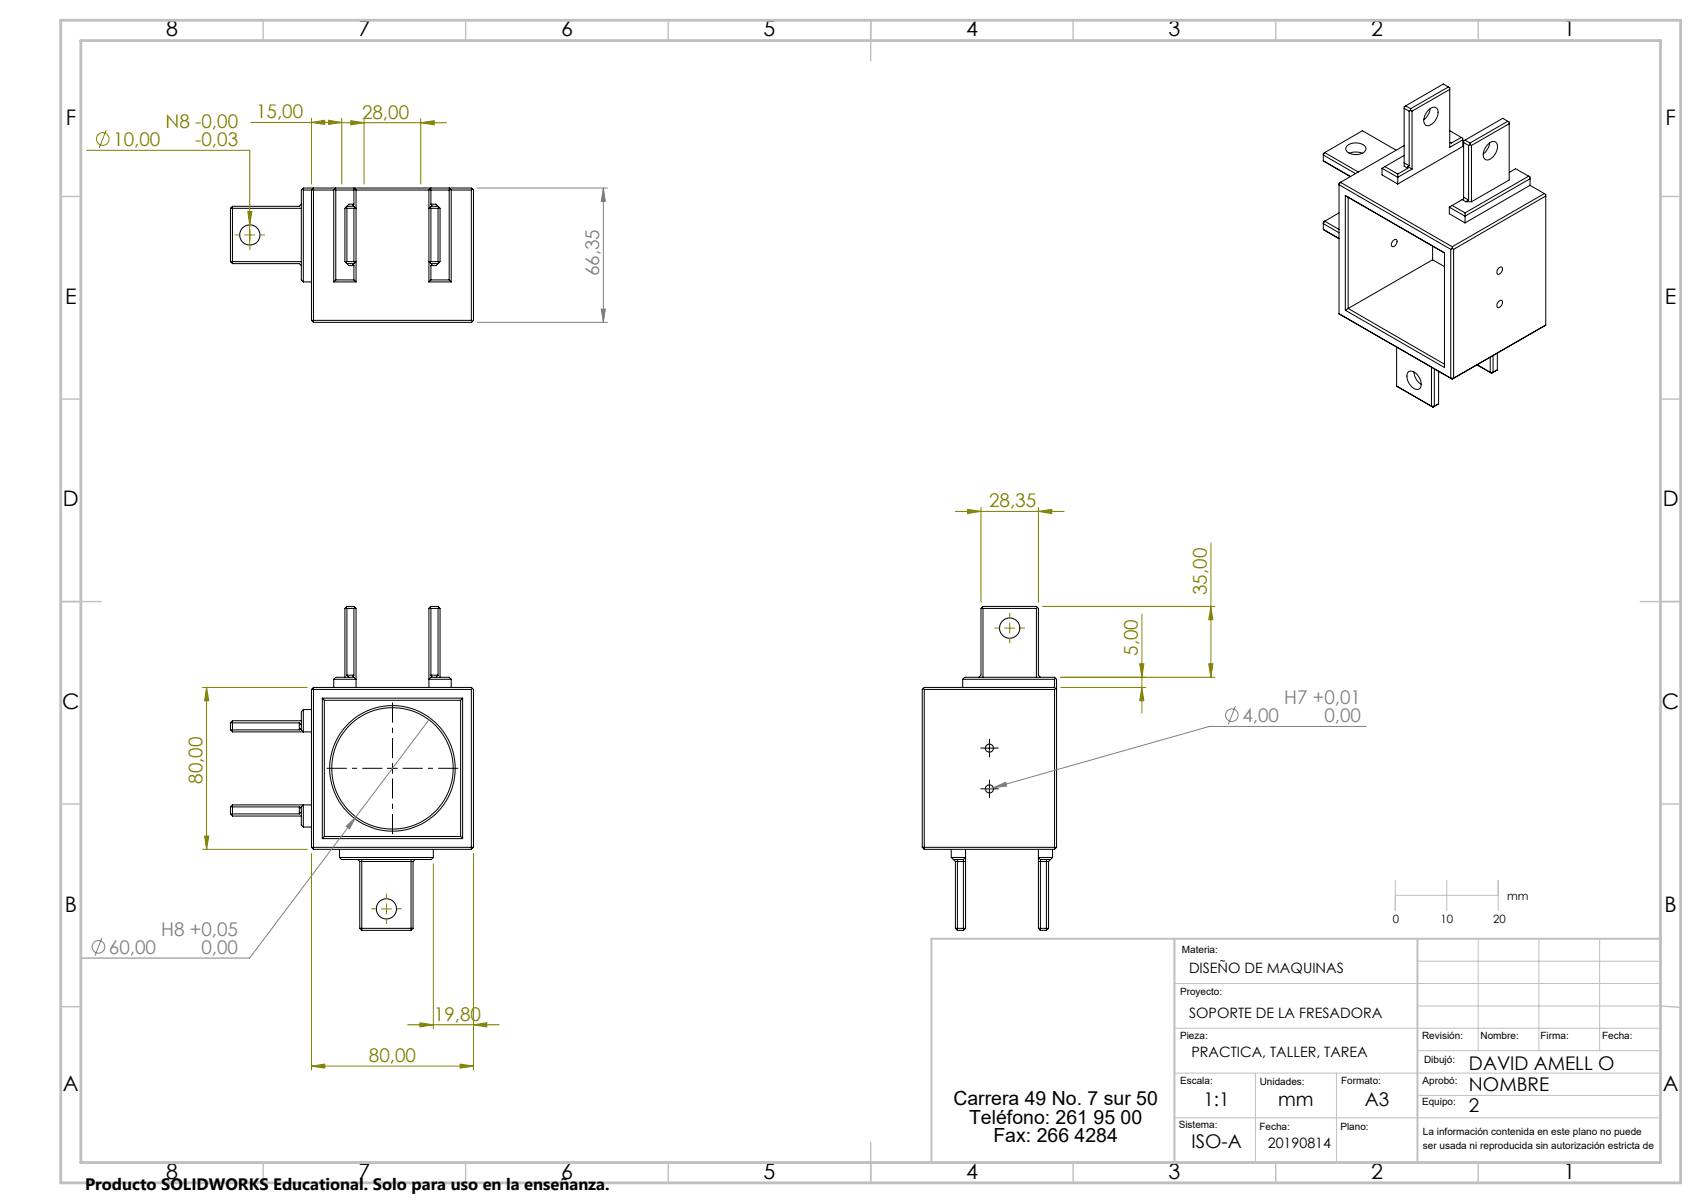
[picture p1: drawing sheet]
<svg xmlns="http://www.w3.org/2000/svg" width="420mm" height="297mm" viewBox="0 0 420 297" stroke-linecap="round" stroke-linejoin="round" font-family="sans-serif">
<g fill="none" stroke="#000" stroke-width=".25">
<path d="M326.7 39.7l6.7 3.9zM327.1 37.7l-.4 .6 8 4.6M327.1 37.7l8.3 4.8M327.1 37.7l-.4 .2v1.8M332.7 35.9a3.3 3.3 0 0 1 4.5 .5 1.5 1.5 0 0 1-1.4 1.7 2.96 2.96 0 0 1-3.5-1.2zM333.2 37.8a3.9 3.9 0 0 1 3.1 0M344.7 37.1l-8.3-4.8-9.3 5.4M346.7 35.9l-15.7 9.1M346.7 26.7l1.2 .7M346.7 38.4l-4.8 2.7M347.1 26.1l1.2 .7M347.1 26.1l-.4 .2v14.7l.9 .6"/>
<path d="M347.9 27.4v13.5M348.3 27.3l.4 .1M348.3 27.3l-.4 .1M348.3 26.8v.5M348.7 27.4v14.3M352.5 27.4a1.53 1.53 0 0 1 2.4-.6 3.3 3.3 0 0 1-2.4 4.2 1.41 1.41 0 0 1-.8-2.2zM353.1 26.8a4 4 0 0 1-1.6 2.7M357.6 21.5l.4 .2v14.7l3.2-1.9M357.6 21.5l-9.3 5.3M357.6 21.5l-1.2-.8-9.3 5.4M358 22.1l-9.3 5.3M358 32.3l2.8 1.6"/>
<path d="M360.8 33.9l.4 .2v2.1M360.8 33.9l-2.5 1.4-.3-.2M361.2 36.2l-16.1 9.2M361.2 36.2l.2 .1M361.4 35.2l1.2 .7M361.7 34.6l-.3 .2v14.3l-.4 .2M361.7 34.6l1.3 .7M362.6 35.9v13.5M363 35.7l.3 .2M363 35.7l-.4 .2M363 35.3v.4M363.3 35.9v13.9"/>
<path d="M367.2 35.8a1.53 1.53 0 0 1 2.3-.5 3.3 3.3 0 0 1-2.3 4.2 1.41 1.41 0 0 1-.8-2.2zM367.8 35.3a4.2 4.2 0 0 1-1.6 2.7M372.3 29.9l-9.3 5.4M372.3 29.9l.3 .2v14.3l-9.3 5.4M372.3 29.9l-1.2-.7-9.4 5.4M372.6 30.5l-9.3 5.4M56.9 51.4v13.2M56.9 51.4h17.5M57.4 50.9v14.2M57.4 50.9l-.5 .5M74.4 50.4l-.5 .5h-16.5M74.6 46.7l.3 .2"/>
<path d="M74.9 46.9v22.7M74.9 46.9h7.5M82.4 46.9v22.7M82.7 46.7l.2 .2M82.9 46.4l-.5 .5M82.9 46.9h4.5M82.9 46.9v22.2M85.4 51.2l.3 .2M85.7 51.4v13.2M85.7 50.9l-.5 .5v13.2l.9 1h1.3M85.7 51.4h1.7M85.7 50.9h1.7"/>
<path d="M87.4 46.9v3.5M87.4 51.4v13.2M87.4 50.9l.3 .3M87.4 50.4h-1.3l-.4 .5M87.4 50.4l-.3 .3 .3 .2M87.4 46.4l.3 .3M87.7 51.2l-.3 .2M87.7 51.2l.2 .2M87.7 46.7l.2 .2M87.7 46.7l-.3 .2M87.9 46.9v22.7M87.9 46.9h18"/>
<path d="M105.9 46.9v22.7M106.2 51.2l.2 .2M106.2 46.7l.2 .2M106.4 50.4h1.2l1.1 1v13.2l-.5 .5M106.4 46.9v3.5M106.4 51.4v13.2M106.4 51.4h1.8M106.4 50.9h1.8M106.4 50.9l-.5 .5M106.4 50.4l.2 .3-.2 .2M106.4 46.4l-.5 .5M106.4 46.9h4.5"/>
<path d="M108.2 51.4v13.2M108.4 51.2l-.2 .2M110.9 46.4l.5 .5M110.9 46.9v22.2M111.2 46.7l-.3 .2M111.4 46.9v22.7M111.4 46.9h5M116.4 46.9v32.2M116.7 46.7l.2 .2v32.2l-.2 .2M116.7 46.7l-.3-.3h-41.5l-.5 .5v22.2l.5 .5M116.7 46.7l-.3 .2M326.7 56.7l3.9 2.2z"/>
<path d="M327.1 54.6l-.4 .2v1.9M327.1 54.6l3.5 2.1M327.1 54.6l-.4 .6 3.9 2.3M330.6 52.6l-3.5 2M331 45l-.4 .6 27.6 16M331 45l27.6 15.9M331 45l-.4 .2v32.3M332.2 48.3l24.5 14.1v28.3l-24.5-14.1M332.2 48.3v28.3M332.2 48.3l.7 .4v27.5M341.2 41.6v1.6l3.9 2.2M341.2 41.6l3.9 2.2 3.6-2.1"/>
<path d="M341.9 41.1l3.2 1.9M341.9 41.1l-.7 .5M344 59.4a.55 .55 0 0 1 .9-.2 .55 .55 0 0 1-.1 .9 .77 .77 0 0 1-.4 .7 .77 .77 0 0 1-.8-.1v-.7zM345.1 43v2.4M346.7 40.2l1.2 .7M347.6 41.1l1.1 .6M347.6 41.6l-2.5 1.4M347.6 41.1v.5M347.9 40.9l-.3 .2M357.9 51.1v1.7l3.8 2.2M358.6 50.7l-.7 .4M358.6 50.7l3.1 1.9"/>
<path d="M361 49.3l-2.4 1.4M361 49.3l.9 .5M361.4 48.7l1.2 .7M361.7 52.6v2.4M361.9 49.8h1.4M362.6 49.4l-.7 .4M372.6 42.6l1.6-.9 3.2 1.8M377.4 43.5l.4 .2v2.1M377.4 43.5l-15.7 9.1M377.8 45.8l-16.1 9.2M377.8 45.8l3.5 2M377.8 44.1l-16.1 9.3-3.8-2.3"/>
<path d="M381.3 47.8l-22.7 13.1M381.3 47.8l.4 .2v32.3M381.7 48.4l-22.8 13.2M56.9 64.6h17.5M56.9 64.6l.5 .5M57.4 65.1h16.5l.5 .5M74.9 69.6h2M76.9 79.1v-32.2l.5-.5v33.2M76.9 79.1h39.5M76.9 79.1l.5 .5M82.4 69.6h5.5M82.9 69.1h4.5"/>
<path d="M82.9 69.1l-.5 .5M85.7 64.6h1.7M85.7 64.6l-.3 .2M85.7 65.1h1.7M87.4 65.6v3.5M87.4 65.1l-.3 .2 .3 .3M87.4 64.6l.3 .2M87.4 69.1l.5 .5M87.7 64.8l-.3 .3M87.9 64.6l-.2 .2M105.9 64.6l.7 .7-.2 .3M105.9 69.6h5.5"/>
<path d="M106.4 65.6v3.5M106.4 64.6h1.8M106.4 64.6l-.2 .2M106.4 65.1h1.8M106.4 69.1l-.5 .5M106.4 69.1h4.5M108.2 64.6l.2 .2M108.2 65.1l-.6 .5h-1.2M110.9 69.1l.5 .5M116.4 79.1l.3 .2M116.7 79.3l-.3 .3h-39M330.6 77.5l27.6 15.9"/>
<path d="M330.6 77.5l28 16.1M332.9 76.2l-.7 .4M332.9 76.2l23.8 13.7M353.7 64.1l3 1.7M353.7 60.7v3.4M353.7 64.1l-20.8 12.1M358.2 61.6v31.8M358.6 61.3l-.4 .3M358.6 61.3l.3 .3M358.6 60.9v.4M358.9 61.6v31.8M370.1 66.2a.55 .55 0 0 1 .8-.2 .55 .55 0 0 1 0 .9 .77 .77 0 0 1-.4 .7 .77 .77 0 0 1-.9-.1v-.6z"/>
<path d="M370.1 74.4a.55 .55 0 0 1 .8-.2 .55 .55 0 0 1 0 .9 .77 .77 0 0 1-.4 .7 .77 .77 0 0 1-.9-.1v-.6zM344.8 95.3l9 5.2M344.8 85.7v9.6M344.8 95.3l.4 .2M347.8 91.8a2.07 2.07 0 0 1 2.6 1.4 1.96 1.96 0 0 1-.2 2.9 3.1 3.1 0 0 1-2.8-3.3zM349.1 91.8a3.8 3.8 0 0 0 1.8 3.1M353.4 90.7v9.6M354.2 91v9.3M355.2 99.7l-1.4 .8M355.2 91.6v8.1M355.2 99.7l-.3 .2M358.2 93.4h.7"/>
<path d="M358.2 93.4l.4 .2M358.9 93.4l-.3 .2M364.7 90.1l3.6 2M367.9 88.2v3.7M367.9 91.9h.8M367.9 91.9l.4 .2M368.7 87.8v4.1M369.7 87.2v4.1M369.7 91.3l-1 .6M369.7 91.3l-1.4 .8M381.7 80.3l-23.1 13.3M381.7 80.3l-.4 .2"/>
<path d="M353.4 100.3h.8M353.4 100.3l.4 .2M354.2 100.3l-.4 .2M85.4 150l.3 .2M85.7 150.2v16.5M85.7 150.2h1.7M87.4 150.2v16.5M87.7 150l.2 .2v19.5M87.7 150l-.3-.3h-1.7l-.5 .5v17M87.7 150l-.3 .2M106.2 150l.2 .2M106.4 150.2v16.5"/>
<path d="M106.4 150.2h1.8M108.2 150.2v16.5M108.4 150l-.2 .2M242.5 150l.2 .2M242.7 150.2h13.2M242.7 150.2v17M255.9 150.2v17M256.2 150l-.3 .2M56.9 178.5h17M56.9 178.5v1.7M57.4 177.9v2.8M57.4 177.9h17"/>
<path d="M57.4 177.9l-.5 .6M73.9 178.5v1.7M73.9 178.5l.5 .5M74.9 175.2v5.5l-.7-.8-.3 .3M74.9 175.2l-.5 .5v4.5M74.9 175.2h2M76.9 170.2h39.5M76.9 170.2v39M77.4 169.7v40M77.4 169.7l-.5 .5M77.4 169.7h39l.3 .3M79.6 172.4l.5 .5"/>
<path d="M79.6 172.4h34.6M79.6 172.4v34.6M80.1 172.9h33.6M80.1 172.9v33.6M82.4 167.7v2M85.7 166.7l.4 .5M85.7 166.7h1.7M87.4 167.2l.5 .5h-5.5M87.4 167.2h-4.5l-.5 .5M87.4 166.7l-.3 .3 .3 .2M106.4 166.7l.2 .3-.7 .7h5.5M106.4 167.2h4.5l.5 .5"/>
<path d="M106.4 166.7h1.8M108.2 166.7l-.6 .5M108.7 167.2v-17l-.5-.5h-1.8l-.5 .5v19.5M111.4 167.7v2M113.7 172.9v33.6M114.2 172.4l-.5 .5M114.2 172.4v34.6M116.4 170.2v39.5M116.7 170l-.3 .2M116.7 170l.2 .2v39M228 170l.2 .2M228.2 170.2h32.2"/>
<path d="M228.2 170.2v39.5M237.7 167.7h22.7M237.7 167.7l.5-.5h22.2l.5 .5v41.5M237.7 167.7v2M241.7 167.2l.5-.5v-16.5l.5-.5h13.2l.5 .5v16.5l.5 .5M260.4 169.7h-32.2l-.5 .5v39M260.4 167.7v2M260.4 170.2v39.5M260.4 169.7l.5 .5M260.6 170l-.2 .2M260.6 167.5l-.2 .2M56.9 180.2h17"/>
<path d="M56.9 199.2h17M56.9 199.2v1.7M56.9 180.2l.5 .5M57.4 198.7h19.5M57.4 180.7h19.5M57.4 198.7v2.8M57.4 198.7l-.5 .5M73.9 199.2l.3 .3 .7-.8v5.5M73.9 199.2v1.7M74.4 199.2v4.5l.5 .5M95.6 189.7h2.5M96.9 188.5v2.5"/>
<path d="M243.1 184.7h2.5M243.1 194.8h2.5M244.3 183.4v2.5M244.3 193.5v2.5M56.9 200.9h17M56.9 200.9l.5 .6M57.4 201.5h17M74.4 200.4l-.5 .5M74.9 204.2h2M76.9 209.2h40M76.9 209.2l.5 .5M77.4 209.7h39"/>
<path d="M79.6 207h34.6M80.1 206.5l-.5 .5M80.1 206.5h33.6M83.8 211.7h23.2M83.8 211.7l.5 .5h22.2l.5-.5M83.8 209.7v2M88.3 212.2l.5 .5M88.8 212.7h13.2M88.8 212.7v16.5M89.3 212.2v17.5M101.5 212.2v17.5M102 212.7v16.5"/>
<path d="M102.5 212.2l-.5 .5M107 209.7v2M113.7 206.5l.5 .5M116.9 209.2l-.5 .5M227.7 209.2h33.2M227.7 209.2l.5 .5M228.2 209.7h32.2M234.9 211.7h3.5l-.5 .5M234.9 209.7v2M234.9 211.7l.5 .5M235.4 212.2h2.5M235.4 212.2l.5 .5"/>
<path d="M235.9 212.7h2.5M235.9 212.7v16.5M236.4 212.2v17.5M237.9 212.2v17.5M238.4 209.7v19.5M256.4 212.7h2.5M256.4 209.7v19.5M256.9 212.2h2.5M256.9 212.2v17.5M258.4 212.2v17.5M258.9 212.7v16.5M259.9 211.7h-3.5l.5 .5"/>
<path d="M259.9 209.7v2M259.9 211.7l-1 1M260.9 209.2l-.5 .5M88.8 229.2h13.2M88.8 229.2l.5 .5M89.3 229.7h12.2M102 229.2l-.5 .5M235.9 229.2h2.5M235.9 229.2l.5 .5M236.4 229.7h1.5M238.4 229.2l-.5 .5M256.4 229.2h2.5"/>
<path d="M256.4 229.2l.5 .5M256.9 229.7h1.5M258.9 229.2l-.5 .5"/>
<circle cx="61.7" cy="58" r="2.5"/>
<circle cx="249.3" cy="155.1" r="2.5"/>
<circle cx="96.9" cy="189.7" r="15.5"/>
<circle cx="96.9" cy="189.7" r="15"/>
<circle cx="244.3" cy="184.7" r="1"/>
<circle cx="244.3" cy="194.8" r="1"/>
<circle cx="95.4" cy="224.4" r="2.5"/>
</g>
<g fill="none" stroke="#808080" stroke-width=".25">
<path d="M117.9 46.4h32.1M149 46.4l.5 3.3h-1.1zM149 46.4v33.2M117.9 79.6h32.1M148.4 76.3h1.1l-.5 3.3zM105.9 177.7l-44.3 58.8h-41.3M305 174.3l-1.7 4.5M337.3 179.3h-38.7l-53.3 15.2M245.3 194.5l3-1.4 .3 1zM245.3 194.5l-2 .5M85.5 204l2.4-2.3-1.6 2.9zM25.2 231.5l-1.8 4.5"/>
<circle cx="304.2" cy="176.6" r="1.55"/>
<circle cx="24.3" cy="233.8" r="1.56"/>
</g>
<g fill="none" stroke="#808000" stroke-width=".25">
<path d="M21.4 37.1h40.3v23.4M26.2 32.1l-1.7 4.4M61.9 30.2h22.5M76.9 30.2l3.3-.5v1zM76.9 29.2v16.2M81.1 29.7l3.3 .5-3.3 .5zM83.5 30.3h26.7M84.4 29.2v16.2M86.6 29.8l3.3 .5-3.3 .5zM89.9 29.3v16.1M103.9 30.3l3.3-.5v1zM103.9 29.3v16.1"/>
<path d="M60.4 58h2.5M61.2 52.2h1l-.5 3.3zM235.9 126.3h26.8M238.9 125.8l3.3 .5-3.3 .5zM242.2 125.3v23.4M256.4 126.3l3.3-.5v1zM256.4 125.3v23.4M299 134v33.2M248 155.1h2.5M249.3 153.8v2.5M257.4 149.7h42.6M281.9 151.6v24.5"/>
<path d="M299 149.7l.5 3.3h-1zM50 169.7h25.9M51 169.7l.5 3.3h-1zM51 169.7v40M261.9 167.2h38.1M261.9 169.7h21M281.4 163.9h1l-.5 3.3zM281.9 169.7l.5 3.3h-1zM298.5 163.9h1l-.5 3.3zM50 209.7h25.9M50.5 206.4h1l-.5 3.3zM76.9 210.7v53.5"/>
<path d="M107 213.2v40.8M116.9 210.7v53.5M94.2 224.4h2.5M95.4 223.1v2.5M100.6 253h22.7M103.7 252.5l3.3 .5-3.3 .5zM116.9 253l3.3-.5v1zM76.9 263.2l3.3-.5v1zM76.9 263.2h40M113.6 262.7l3.3 .5-3.3 .5z"/>
<circle cx="25.4" cy="34.3" r="1.56"/>
</g>
<path d="M243.1 184.7h-1M243.1 194.7h-1M244.3 183.4v-1M244.3 185.9v1M244.3 193.5v-1M244.3 196v1M245.6 184.7h1M245.6 194.7h1" fill="none" stroke="#000" stroke-width=".25" stroke-dasharray="15.2 1.3 1.3 1.3" stroke-linecap="butt"/>
<path d="M94.4 189.7h-13.7M96.9 187.2v-13.8M96.9 192.2v13.7M99.4 189.7h13.8" fill="none" stroke="#000" stroke-width=".25" stroke-dasharray="15.2 1.3 1.3 1.3" stroke-dashoffset="10.3" stroke-linecap="butt"/>
<path d="M59.2 58h-1.3M61.7 55.5v-1.3M64.2 58h1.2M61.7 60.5v1.2M246.8 155.1h-1.2M249.3 152.6v-1.3M249.3 157.6v1.2M251.8 155.1h1.3M92.9 224.4h-1.2M95.4 221.9v-1.3M95.4 226.9v1.2M97.9 224.4h1.3" fill="none" stroke="#808000" stroke-width=".25" stroke-dasharray="15.2 1.3 1.3 1.3" stroke-linecap="butt"/>
<g fill="none" stroke="#c0c0c0" stroke-width=".25">
<path d="M344.5 217.3v7.5M357.2 217.3v7.5M369.9 217.3v7.5M344.5 221h25.4M350 237.3h60M365 231.8v27.6M380 231.8v27.6M395 231.8v27.6M290 242.8h120M290 253.9h120M350 248.4h60M350 259.4h60"/>
<path d="M290 264.9h120M290 276h120M310 264.9v22.1M330 264.9v22.1M350 270.4h60"/>
</g>
<g fill="none" stroke="#c0c0c0" stroke-width=".35">
<path d="M65 5v5M115 5v5M165 5v5M215 5v10M265 5v5M315 5v5M365 5v5M15 48.5h5M410 48.5h5M15 98.5h5M410 98.5h5M15 148.5h10"/>
<path d="M405 148.5h10M15 198.5h5M410 198.5h5M15 248.5h5M410 248.4l5 .3M65 287v5M115 287v5M165 287v5M215 282v10M265 287v5M315 287v5M365 287v5"/>
</g>
<path d="M290 231.8v55.2M350 231.8v55.2M410 231.8h-180v55.2" fill="none" stroke="#c0c0c0" stroke-width=".5"/>
<path d="M15 5h400v287h-400zM20 10h390v277h-390z" fill="none" stroke="#c0c0c0" stroke-width=".7"/>
<g fill="#808000">
<path d="M81.1 29.7l3.3 .5-3.3 .5zM76.9 30.2l3.3-.5v1z"/>
<path d="M86.6 29.8l3.3 .5-3.3 .5zM103.9 30.3l3.3-.5v1zM61.2 52.2l.5 3.3 .5-3.3zM238.9 125.8l3.3 .5-3.3 .5zM256.4 126.3l3.3-.5v1z"/>
<path d="M281.9 169.7l.5 3.3h-1zM281.4 163.9h1l-.5 3.3z"/>
<path d="M51 169.7l.5 3.3h-1zM50.5 206.4h1l-.5 3.3zM299 149.7l.5 3.3h-1zM298.5 163.9h1l-.5 3.3z"/>
<path d="M76.9 263.2l3.3-.5v1zM113.6 262.7l3.3 .5-3.3 .5zM103.7 252.5l3.3 .5-3.3 .5zM116.9 253l3.3-.5v1z"/>
</g>
<g fill="#808080">
<path d="M85.5 204l.8 .6 1.6-2.9zM245.3 194.5l3.3-.4-.3-1z"/>
<path d="M148.4 76.3h1.1l-.5 3.3zM149 46.4l.5 3.3h-1.1z"/>
</g>
<g font-size="5.3">
<text x="41" y="9">8</text>
<text x="88.5" y="9">7</text>
<text x="138.5" y="9">6</text>
<text x="188.5" y="9">5</text>
<text x="238.5" y="9">4</text>
<text x="288.5" y="9">3</text>
<text x="338.5" y="9">2</text>
<text x="386" y="9">1</text>
<text x="16.2" y="30.7">F</text>
<text x="411.2" y="30.7">F</text>
<text x="16.1" y="75">E</text>
<text x="411.1" y="75">E</text>
<text x="15.5" y="125">D</text>
<text x="410.5" y="125">D</text>
<text x="15.4" y="175">C</text>
<text x="410.4" y="175">C</text>
<text x="16" y="225">B</text>
<text x="411" y="225">B</text>
<text x="15.5" y="269.2">A</text>
<text x="410.5" y="269.2">A</text>
<text x="41" y="291">8</text>
<text x="88.5" y="291">7</text>
<text x="138.5" y="291">6</text>
<text x="188.5" y="291">5</text>
<text x="238.5" y="291">4</text>
<text x="288.5" y="291">3</text>
<text x="338.5" y="291">2</text>
<text x="386" y="291">1</text>
</g>
<g font-size="4.8">
<text x="235.4" y="272.9">Carrera 49 No. 7 sur 50</text>
<text x="239.3" y="277.4">Teléfono: 261 95 00</text>
<text x="245.3" y="281.9">Fax: 266 4284</text>
</g>
<g font-size="4.7" fill="#808000">
<text x="63.2" y="29.2">15,00</text>
<text x="89.4" y="29.3">28,00</text>
<text x="40.9" y="31.5">N8 -0,00</text>
<text x="28" y="36">10,00</text>
<text x="48.2" y="36.1">-0,03</text>
<text x="244.2" y="125.2">28,35</text>
<text x="298" y="146.9" transform="rotate(-90 298 146.9)">35,00</text>
<text x="280.9" y="161.9" transform="rotate(-90 280.9 161.9)">5,00</text>
<text x="50" y="193.5" transform="rotate(-90 50 193.5)">80,00</text>
<text x="107.1" y="252">19,80</text>
<text x="91.1" y="262.2">80,00</text>
</g>
<g font-size="4.7" fill="#808080">
<text x="148" y="68.2" transform="rotate(-90 148 68.2)">66,35</text>
<text x="317.1" y="173.8">H7 +0,01</text>
<text x="306.8" y="178.3">4,00</text>
<text x="327" y="178.3">0,00</text>
<text x="39.8" y="231">H8 +0,05</text>
<text x="26.9" y="235.5">60,00</text>
<text x="49.7" y="235.5">0,00</text>
</g>
<g font-size="4.7">
<text x="362.7" y="269.4">NOMBRE</text>
<text x="362.7" y="264.1">DAVID AMELL O</text>
<text x="297.2" y="272.9">1:1</text>
<text x="315.6" y="272.9">mm</text>
<text x="337" y="272.9">A3</text>
<text x="362.7" y="274.4">2</text>
<text x="294.2" y="283.5">ISO-A</text>
</g>
<text font-size="4.1" x="21" y="293.7">Producto SOLIDWORKS Educational. Solo para uso en la enseñanza.</text>
<g font-size="3.5">
<text x="293.6" y="240.2">DISEÑO DE MAQUINAS</text>
<text x="293.6" y="251.2">SOPORTE DE LA FRESADORA</text>
<text x="294.2" y="261">PRACTICA, TALLER, TAREA</text>
<text x="313" y="283.5">20190814</text>
</g>
<g font-size="2.8">
<text x="343.9" y="227.8">0</text>
<text x="355.7" y="227.8">10</text>
<text x="368.7" y="227.8">20</text>
<text x="372.2" y="222.3">mm</text>
</g>
<g font-size="2.5">
<text x="291.8" y="235.2">Materia:</text>
<text x="291.4" y="245.5">Proyecto:</text>
<text x="291.4" y="256.5">Pieza:</text>
<text x="351.1" y="256.5">Revisión:</text>
<text x="365.6" y="256.5">Nombre:</text>
<text x="380.4" y="256.5">Firma:</text>
<text x="395.6" y="256.5">Fecha:</text>
<text x="351.6" y="262.5">Dibujó:</text>
<text x="291.4" y="267.7">Escala:</text>
<text x="311" y="267.8">Unidades:</text>
<text x="331.1" y="267.7">Formato:</text>
<text x="351.3" y="267.7">Aprobó:</text>
<text x="351.1" y="272.9">Equipo:</text>
<text x="291" y="278.4">Sistema:</text>
<text x="311" y="279">Fecha:</text>
<text x="331" y="279">Plano:</text>
<text x="351.3" y="280.1">La información contenida en este plano no puede</text>
<text x="351.3" y="283.6">ser usada ni reproducida sin autorización estricta de</text>
</g>
</svg>
